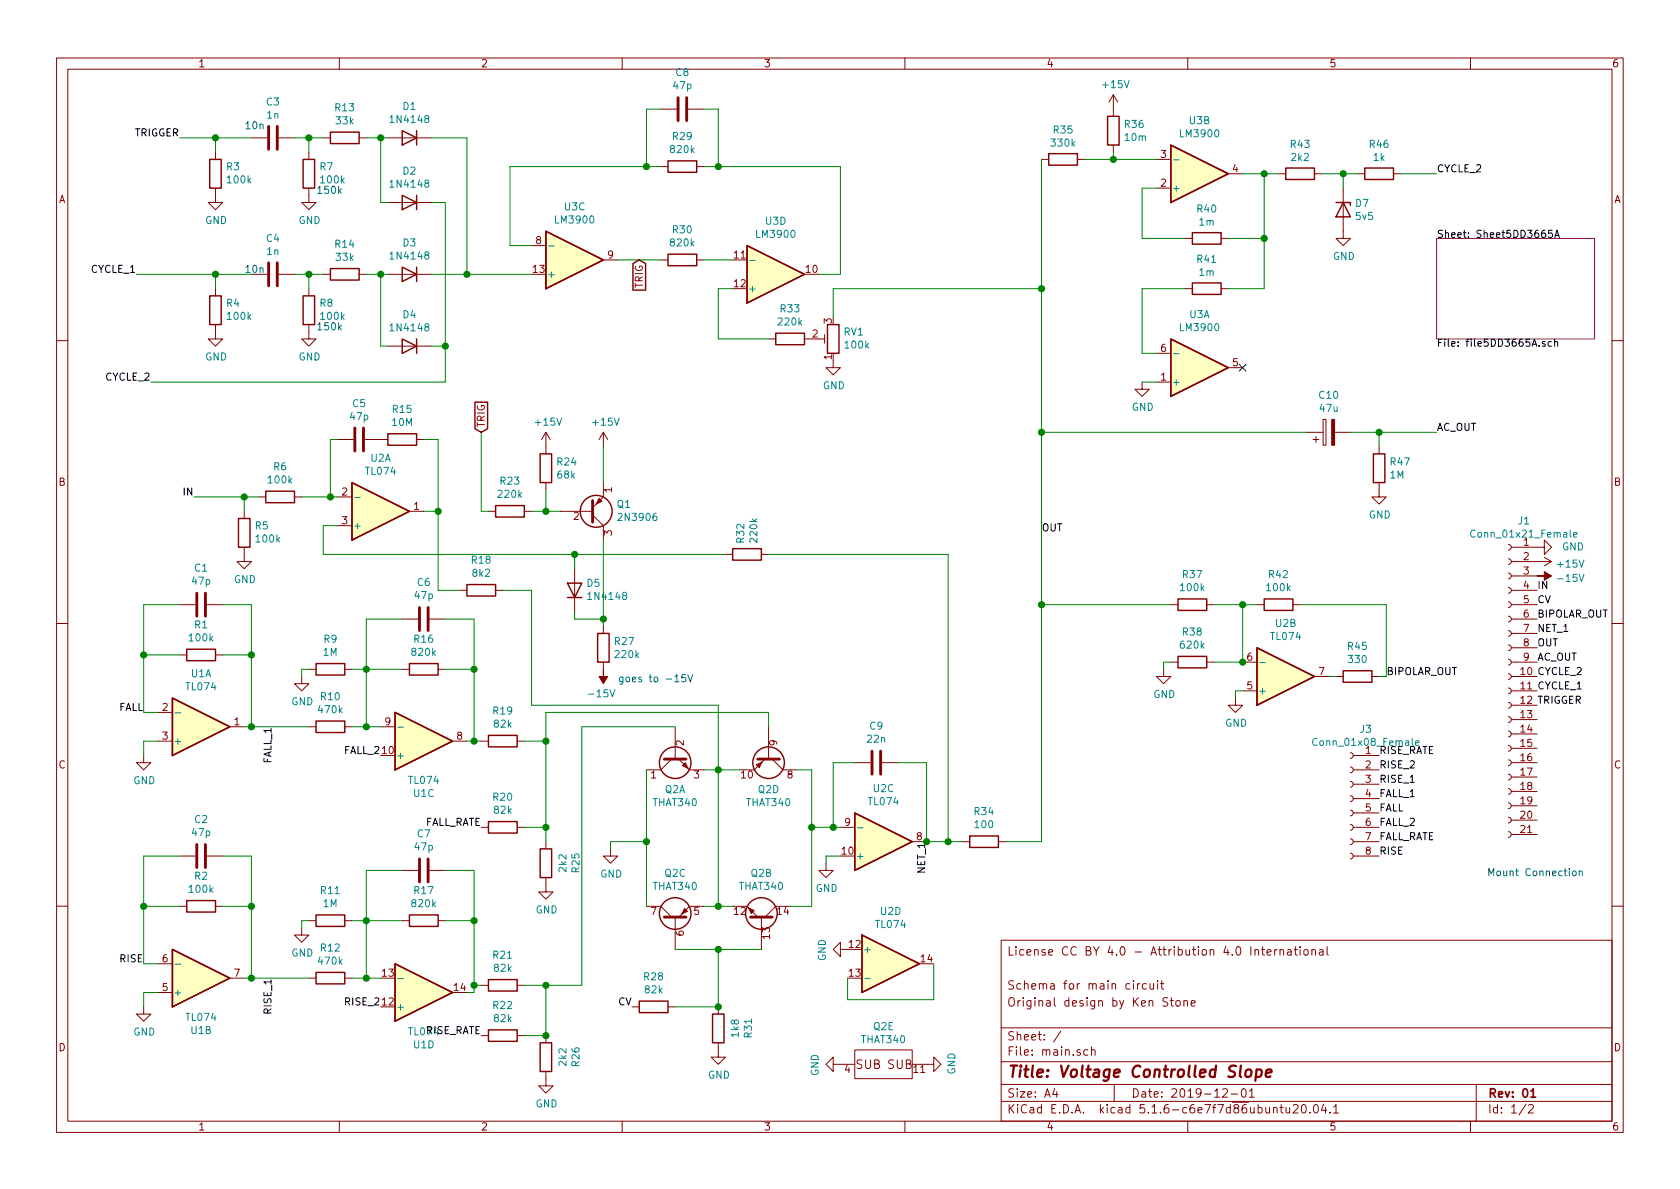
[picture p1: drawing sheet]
<svg xmlns="http://www.w3.org/2000/svg" width="297mm" height="210mm" viewBox="0 0 297 210" stroke-linecap="round" stroke-linejoin="round" font-family="sans-serif">
<g fill="none" stroke="#840000" stroke-width=".18">
<path d="M10 10.3h277v189.9h-277zM12 12.2h273v186.1h-273zM60 10.3v1.9M110 10.3v1.9M116.8 19.3h2.8M121.7 19.3h2.8M160 10.3v1.9M196.8 16.8l-.7 1.2M196.8 16.8v3.8M196.8 16.8l.8 1.2M210 10.3v1.9M260 10.3v1.9"/>
<path d="M38.1 33.3v2.5h1.3l-1.3 1.3-1.3-1.3h1.3M38.1 26.9v1.3M44.4 24.4h2.8M49.3 24.4h2.8M54.6 33.3v2.5h1.3l-1.3 1.3-1.3-1.3h1.3M54.6 26.9v1.3M57.1 24.4h1.3M63.5 24.4h1.3M68.6 24.4h7.6M68.6 35.8h7.6M116.8 29.5h1.3M123.2 29.5h1.3"/>
<path d="M184.1 28.2h1.3M190.5 28.2h1.3M196.8 25.6v1.3M204.5 28.2h2.5M204.5 33.3h2.5M217.2 30.7h2.5M226.1 30.7h1.2M232.4 30.7h1.3M237.5 33.3v8.9h1.3l-1.3 1.2-1.3-1.2h1.3M240 30.7h1.3M246.4 30.7h1.2M38.1 57.4v2.5h1.3l-1.3 1.3-1.3-1.3h1.3"/>
<path d="M38.1 51v1.3M44.4 48.5h2.8M49.3 48.5h2.8M54.6 57.4v2.5h1.3l-1.3 1.3-1.3-1.3h1.3M54.6 51v1.3M57.1 48.5h1.3M63.5 48.5h1.3M68.6 48.5h7.6M94 43.4h2.5M106.7 46h2.5M116.8 46h1.3M123.2 46h1.3"/>
<path d="M135.9 59.9h1.3M142.2 59.9h1.3M144.8 59.9h1M145.8 59.2v1.5M209.5 42.2h1.3M209.5 51h1.3M215.9 42.2h1.3M215.9 51h1.3M10 60.2h2M59.7 77.7h2.8M64.5 77.7h4.1M68.6 61.2h7.6"/>
<path d="M73.7 77.7h1.2M96.5 76.4v3.9M96.5 76.4l-.7 1.3M96.5 76.4l.8 1.3M106.7 76.4v2.6M106.7 76.4l-.8 1.3M106.7 76.4l.7 1.3M147.3 63.7v1.3h1.3l-1.3 1.3-1.3-1.3h1.3M201.9 67.6v1.2h1.3l-1.3 1.3-1.2-1.3h1.2M204.5 67.6h2.5M204.5 62.5h2.5M217.2 65h2.5"/>
<path d="M231.1 76.4h2.8M232.2 77.7h1M232.7 77.2v1M233.9 74.2h.5v4.5h-.5zM236 76.4h2.8M243.8 79v1.3M285 60.2h2M43.2 96.8v2.5h1.2l-1.2 1.3-1.3-1.3h1.3M43.2 90.4v1.3M45.7 87.9h1.3M52.1 87.9h1.2M59.7 87.9h2.5"/>
<path d="M59.7 93h2.5M72.4 90.4h2.5M86.4 90.4h1.2M92.7 90.4h1.3M96.5 85.3v1.3M99.1 90.4h5.7M104.8 91.1l1.9 1.9v2.5M106.7 85.3v2.6l-1.9 1.9M128.3 98h1.2M134.6 98h1.3M243.8 85.3v2.6h1.3l-1.3 1.2-1.2-1.2h1.2M266.7 98.8l.3 .1 .2 .3-.1 .4-.4 .2"/>
<path d="M266.7 96.3l.3 .1 .2 .3-.1 .4-.4 .2M267.2 96.8h5.8v-1.3l1.3 1.3-1.3 1.2v-1.2M267.2 99.3h7.1M273 98.5l1.3 .8M274.3 99.3l-1.3 .8M10 110.3h2M31.7 115.8h1.3M31.7 106.9h2.8M36.6 106.9h2.8M38.1 115.8h1.3M53.3 119.6v1.3h1.3l-1.3 1.3-1.2-1.3h1.2M54.6 118.4h1.3"/>
<path d="M61 118.4h1.2M71.1 118.4h1.3M71.1 109.5h2.8M75.9 109.5h2.8M77.5 118.4h1.2M81.3 104.4h1.2M87.6 104.4h1.3M101.6 100.6v7.6M106.7 110.7v1.3M106.7 117.1v1.3M205.7 118.4v1.2h1.3l-1.3 1.3-1.2-1.3h1.2M207 106.9h1.3"/>
<path d="M207 117.1h1.3M213.4 106.9h1.2M213.4 117.1h1.2M219.7 117.1h2.5M222.2 106.9h1.3M228.6 106.9h1.3M232.4 119.6h2.5M236.2 119.6h1.3M242.6 119.6h1.2M266.7 119.1l.3 .1 .2 .3-.1 .5-.4 .1M266.7 116.6l.3 .1 .2 .3-.1 .4-.4 .2M266.7 114l.3 .2 .2 .2-.1 .5-.4 .2"/>
<path d="M266.7 111.5l.3 .1 .2 .3-.1 .4-.4 .2M266.7 109l.3 .1 .2 .3-.1 .4-.4 .2M266.7 106.4l.3 .1 .2 .3-.1 .5-.4 .1M266.7 103.9l.3 .1 .2 .3-.1 .4-.4 .2M266.7 101.3l.3 .2 .2 .2-.1 .5-.4 .2M267.2 106.9h4.6M267.2 109.5h4.6M267.2 104.4h4.6M267.2 117.1h4.6M267.2 119.6h4.6M267.2 114.5h4.6M267.2 112h4.6"/>
<path d="M267.2 101.8h4.6M285 110.3h2M25.4 133.6v1.3h1.3l-1.3 1.2-1.3-1.2h1.3M27.9 126h2.6M27.9 131.1h2.6M40.6 128.5h2.6M54.6 128.5h1.3M61 128.5h1.2M67.3 128.5h2.5M80 131.1h2.5M85.1 131.1h1.3M91.4 131.1h1.3"/>
<path d="M118.7 134.2l-1.9 1.9h-2.5M119.4 128.5v5.7M120 134.2l1.9 1.9h2.6M135.3 134.2l-2 1.9M135.9 128.5v5.7M136.5 134.2l1.9 1.9h2.6M151.1 134.9h2.8M156 134.9h2.7M218.4 123.4v1.3h1.3l-1.3 1.3-1.2-1.3h1.2M219.7 122.2h2.5M238.8 138.2l.3 .1 .2 .3-.2 .4-.3 .2M238.8 135.6l.3 .2 .2 .2-.2 .5-.3 .1"/>
<path d="M238.8 133.1l.3 .1 .2 .3-.2 .4-.3 .2M239.3 138.7h4.5M239.3 136.1h4.5M239.3 133.6h4.5M266.7 139.4l.3 .2 .2 .2-.1 .5-.4 .2M266.7 136.9l.3 .1 .2 .3-.1 .4-.4 .2M266.7 134.4l.3 .1 .2 .3-.1 .4-.4 .2M266.7 131.8l.3 .1 .2 .3-.1 .5-.4 .1M266.7 129.3l.3 .1 .2 .3-.1 .4-.4 .2M266.7 126.7l.3 .2 .2 .2-.1 .5-.4 .2M266.7 124.2l.3 .1 .2 .3-.1 .4-.4 .2M266.7 121.7l.3 .1 .2 .3-.1 .4-.4 .2"/>
<path d="M267.2 134.9h4.6M267.2 122.2h4.6M267.2 139.9h4.6M267.2 137.4h4.6M267.2 132.3h4.6M267.2 129.8h4.6M267.2 127.2h4.6M267.2 124.7h4.6M31.7 151.4h2.8M36.6 151.4h2.8M71.1 153.9h2.8M75.9 153.9h2.8"/>
<path d="M85.1 146.3h1.3M91.4 146.3h1.3M96.5 155.2v2.5h1.3l-1.3 1.3-1.3-1.3h1.3M96.5 148.8v1.3M107.9 150.1v1.3h1.3l-1.3 1.2-1.2-1.2h1.2M146 152.6v1.3h1.3l-1.3 1.3-1.2-1.3h1.2M148.6 146.3h2.5M161.3 148.8h2.5M170.2 148.8h1.2M176.5 148.8h1.3M238.8 150.9l.3 .1 .2 .3-.2 .4-.3 .2M238.8 148.3l.3 .2 .2 .2-.2 .5-.3 .1"/>
<path d="M238.8 145.8l.3 .1 .2 .3-.2 .4-.3 .2M238.8 143.3l.3 .1 .2 .3-.2 .4-.3 .2M238.8 140.7l.3 .1 .2 .3-.2 .4-.3 .2M239.3 151.4h4.5M239.3 148.8h4.5M239.3 146.3h4.5M239.3 143.8h4.5M239.3 141.2h4.5M266.7 147.1l.3 .1 .2 .3-.1 .4-.4 .2M266.7 144.5l.3 .1 .2 .3-.1 .5-.4 .1M266.7 142l.3 .1 .2 .3-.1 .4-.4 .2M267.2 147.6h4.6"/>
<path d="M267.2 145h4.6M267.2 142.5h4.6M10 160.2h2M25.4 178v1.3h1.3l-1.3 1.3-1.3-1.3h1.3M27.9 175.5h2.6M27.9 170.4h2.6M31.7 160.3h1.3M38.1 160.3h1.3M40.6 173h2.6M53.3 164.1v1.2h1.3l-1.3 1.3-1.2-1.3h1.2M54.6 173h1.3M54.6 162.8h1.3"/>
<path d="M61 173h1.2M61 162.8h1.2M71.1 162.8h1.3M77.5 162.8h1.2M85.1 174.2h1.3M91.4 174.2h1.3M111.8 178h1.2M114.3 160.3h2.5l1.9 1.9M118.1 178h1.3M119.4 162.2v5.7M124.5 160.3h-2.6l-1.9 1.9M127 178v1.3"/>
<path d="M132.1 160.3l1.9 1.9M134.6 162.2v5.7M137.2 160.3l-1.9 1.9M148.6 167.9v-1.3l-1.3 1.3 1.3 1.3v-1.3h1.3M177 166.3h108v32h-108zM201.1 173.9v1M201.5 173.9l-.4 .3M202.7 174l-.4-.1-.3 .3 .1 .6h.6M203.3 173.9v.8a.37 .37 0 0 0 .7 .1M204 173.9v1M204.7 173.4v.2M204.7 173.9v1"/>
<path d="M205.2 173.9h.6M205.4 173.4v1.3l.4 .2M206.5 176.5l-.6-.1-.3 .3 .1 .3 .7 .4v.4l-.2 .1-.6-.1M206.9 176.9h.6M207.1 176.4v1.3l.4 .2M208 177.1l.2-.2 .4 .2v.7l-.2 .1-.4-.1zM209.3 177.1l.2-.2 .4 .1 .1 .9M209.3 176.9v1M210.6 177.4l.7-.1v-.3l-.5-.1-.2 .2 .1 .7h.6M223 167.9h.6M223.2 167.4v1.3l.4 .2M224 168.4l.7-.1v-.3l-.5-.1-.2 .2 .1 .7h.6"/>
<path d="M225.4 167.9v1M225.8 167.9l-.4 .3M226.3 168l.2-.1 .4 .1v.9M226.3 167.9v1M227.7 168h.5l.1 .9M228.3 168.3h-.5l-.2 .2 .2 .4 .5-.1M228.8 167.9h.6M229 167.4v1.3l.4 .2M229.9 167.4v.2M229.9 167.9v1M230.6 168l.2-.1 .4 .1v.8l-.2 .1-.4-.1zM232 168l.2-.1 .3 .1 .1 .9"/>
<path d="M232 167.9v1M233.3 168h.6v.9M233.9 168.3h-.4l-.3 .2 .3 .4 .4-.1M234.6 167.4v1.3l.3 .2M285 160.2h2M60 198.3v1.9M85.1 183.1h1.3M91.4 183.1h1.3M96.5 189.5v2.5h1.3l-1.3 1.3-1.3-1.3h1.3M96.5 183.1v1.3M110 198.3v1.9M127 184.4v2.5h1.3l-1.3 1.3-1.3-1.3h1.3"/>
<path d="M147.3 188.2v-1.3l-1.3 1.3 1.3 1.3v-1.3h3.8M151.1 185.7h10.2v5h-10.2zM160 198.3v1.9M163.8 188.2h1.3v-1.3l1.3 1.3-1.3 1.3v-1.3M177 194.8h108M177 191.8h108M177 187.8h108M177 181.8h108M186.5 192.5l-.4 1h1M186.8 193v1M187.6 182.3l-1.3 2M192.3 185.7l-.4-.1-.3 .3 .1 .6 .2 .1 .4-.1"/>
<path d="M193 185.7l.2-.1 .3 .1 .1 .9M193 185.1v1.5M197 191.8v3M210 198.3v1.9M216.2 192.7l.2-.2h.4l.2 .5-.9 1h.9M217.7 193.5h1.1M219.6 192.7l.4-.2a.94 .94 0 0 1 0 1.5 .82 .82 0 0 1-.4-1.3zM220.9 193l.4-.5v1.5M220.9 194h.9M225.2 196l.2-.2 .3 .1 .1 .9M226.3 195.8h.6M226.5 195.3v1.3l.4 .2"/>
<path d="M227.4 195.8l.1 .9 .3 .1 .2-.1M228 195.8v1M228.7 195.5l.2-.2h.3l.3 .5-.9 1h.9M230.2 195.5l.4-.2a.94 .94 0 0 1 0 1.5l-.5-.3v-.6zM231.6 196.7v.1M232.4 195.4l.2-.1a.8 .8 0 0 1 .5 .8 .8 .8 0 0 1-.5 .7 1 1 0 0 1-.2-1.4zM234 195.2l-.3 1.1h.9M234.4 195.8v1M235.2 196.7v.1M235.8 195.8l.4-.5v1.5M235.8 196.8h.9M260 198.3v1.9"/>
<path d="M261 191.8v6.5M269.8 195.2l-1.2 2M270.3 195.5l.2-.2h.3l.3 .5-.9 1h.9"/>
</g>
<path d="M270.7 193l.4-.5v1.5M270.7 194h.8" fill="none" stroke="#840000" stroke-width=".3"/>
<path d="M220.3 189.3a.53 .53 0 0 1 .6-.2 .53 .53 0 0 1 .4 .4l-.1 .6a.54 .54 0 0 1-.5 .4 .54 .54 0 0 1-.5-.4zM222.2 189.2a.68 .68 0 0 1 .8 .1v.8a.66 .66 0 0 1-1 .2M222.2 189.1l-.3 2M223.8 189.8l1-.2v-.4l-.6-.1-.3 .3v.9l.1 .1 .6-.1" fill="none" stroke="#840000" stroke-width=".41"/>
<path d="M254 42.2h27.9v17.7h-27.9z" fill="none" stroke="#840084" stroke-width=".18"/>
<path d="M274.4 40.7h-.6v.6l.2-.1 .4 .1v.6l-.1 .1-.5-.1M274.9 42l.4-1.3 .4 1.3M274.9 60v1.2M275 41.6h.6M273.2 60.4h-.3l-.2 .2v.2l.5 .1v.3h-.5M274.3 60.4h-.3l-.3 .2 .1 .6h.5M274.9 60.5l.2-.1h.3v.8" fill="none" stroke="#000" stroke-width=".18"/>
<g fill="none" stroke="#840000" stroke-width=".51">
<path d="M119.9 17.3v4M121.4 17.3v4M47.5 22.3v4.1M49 22.3v4.1M47.5 46.5v4M49 46.5v4M62.7 75.7v4.1M64.3 75.7v4.1M104.8 88.5v3.8M34.8 104.9v4.1M36.3 104.9v4.1M74.2 107.4v4.1"/>
<path d="M75.7 107.4v4.1M117.5 134.2h3.8M134 134.2h3.8M154.2 132.8v4.1M155.7 132.8v4.1M34.8 149.3v4.1M36.3 149.3v4.1M74.2 151.9v4.1M75.7 151.9v4.1M117.5 162.2h3.8M132.7 162.2h3.8"/>
</g>
<g fill="none" stroke="#840000" stroke-width=".25">
<path d="M37.1 28.2h2v5.1h-2zM53.6 28.2h2v5.1h-2zM58.4 23.4h5.1v2h-5.1zM71.1 23.1l2.6 1.3-2.6 1.2zM71.1 34.5l2.6 1.3-2.6 1.3zM73.7 23.1v2.5M73.7 34.5v2.6M118.1 28.4h5.1v2.1h-5.1zM185.4 27.2h5.1v2h-5.1zM195.8 20.6h2.1v5h-2.1zM207 25.6l10.2 5.1-10.2 5.1zM227.3 29.7h5.1v2h-5.1z"/>
<path d="M236.2 35.8h2.6v.5M237.5 35.8l1.3 2.5h-2.6zM241.3 29.7h5.1v2h-5.1zM37.1 52.3h2v5.1h-2zM53.6 52.3h2v5.1h-2zM58.4 47.5h5.1v2h-5.1zM71.1 47.2l2.6 1.3-2.6 1.3zM71.1 59.9l2.6 1.3-2.6 1.3zM73.7 47.2v2.6M73.7 59.9v2.6M96.5 40.9l10.2 5.1-10.2 5zM111.9 46.6l1.1-.6 1.1 .6v4.7h-2.2z"/>
<path d="M118.1 45h5.1v2h-5.1zM132.1 43.4l10.1 5.1-10.1 5.1zM137.2 58.9h5v2.1h-5zM146.3 57.4h2v5.1h-2zM207 59.9l10.2 5.1-10.2 5.1zM210.8 41.1h5.1v2.1h-5.1zM210.8 50h5.1v2.1h-5.1zM68.6 76.7h5.1v2h-5.1zM84 71.1h2.2v4.7l-1.1 .6-1.1-.6zM42.2 91.7h2v5.1h-2zM47 86.9h5.1v2h-5.1zM62.2 85.3l10.2 5.1-10.2 5.1z"/>
<path d="M87.6 89.4h5.1v2h-5.1zM95.5 80.3h2v5h-2zM129.5 97h5.1v2.1h-5.1zM242.8 80.3h2.1v5h-2.1zM33 114.8h5.1v2h-5.1zM55.9 117.3h5.1v2.1h-5.1zM72.4 117.3h5.1v2.1h-5.1zM82.5 103.4h5.1v2h-5.1zM100.3 103.1h2.6l-1.3 2.6zM100.3 105.7h2.6M105.7 112h2v5.1h-2zM208.3 105.9h5.1v2h-5.1z"/>
<path d="M208.3 116.1h5.1v2h-5.1zM222.2 114.5l10.2 5.1-10.2 5.1zM223.5 105.9h5.1v2h-5.1zM237.5 118.6h5.1v2h-5.1zM30.5 123.4l10.1 5.1-10.1 5.1zM55.9 127.5h5.1v2h-5.1zM69.8 126l10.2 5.1-10.2 5zM86.4 130h5v2.1h-5zM33 159.3h5.1v2h-5.1zM86.4 145.3h5v2h-5zM95.5 150.1h2v5.1h-2zM151.1 143.8l10.2 5-10.2 5.1z"/>
<path d="M171.4 147.8h5.1v2.1h-5.1zM30.5 167.9l10.1 5.1-10.1 5zM55.9 161.8h5.1v2h-5.1zM55.9 172h5.1v2h-5.1zM69.8 170.4l10.2 5.1-10.2 5.1zM72.4 161.8h5.1v2h-5.1zM86.4 173.2h5v2.1h-5zM113 177h5.1v2.1h-5.1zM126 179.3h2v5.1h-2zM152.4 165.3l10.2 5.1-10.2 5.1zM86.4 182.1h5v2h-5zM95.5 184.4h2v5.1h-2z"/>
<circle cx="105.4" cy="90.4" r="2.82"/>
<circle cx="119.4" cy="134.9" r="2.79"/>
<circle cx="135.9" cy="134.9" r="2.79"/>
<circle cx="119.4" cy="161.5" r="2.79"/>
<circle cx="134.6" cy="161.5" r="2.79"/>
</g>
<g fill="#ffffc2" stroke="#ffffc2" stroke-width=".18">
<path d="M30.5 123.4l10.1 5.1-10.1 5.1z"/>
<path d="M30.5 167.9l10.1 5.1-10.1 5z"/>
<path d="M69.8 126l10.2 5.1-10.2 5z"/>
<path d="M69.8 170.4l10.2 5.1-10.2 5.1z"/>
<path d="M62.2 85.3l10.2 5.1-10.2 5.1z"/>
<path d="M151.1 143.8l10.2 5-10.2 5.1z"/>
<path d="M132.1 43.4l10.1 5.1-10.1 5.1z"/>
<path d="M96.5 40.9l10.2 5.1-10.2 5z"/>
<path d="M222.2 114.5l10.2 5.1-10.2 5.1z"/>
<path d="M207 25.6l10.2 5.1-10.2 5.1z"/>
<path d="M207 59.9l10.2 5.1-10.2 5.1z"/>
<path d="M152.4 165.3l10.2 5.1-10.2 5.1z"/>
</g>
<g fill="none" stroke="#008484" stroke-width=".18">
<path d="M207.5 28.3h1M97 43.5h1M132.6 46h1M207.5 62.6h1M62.7 88h1M260.8 93.8a.6 .6 0 0 0-.8 .5 .6 .6 0 0 0 .6 .7l.2-.1M278.2 94.6l.6-.1v-.3h-.4l-.2 .1 .1 .6h.5M222.7 117.2h1M31 126.1h1M70.3 128.6h1M232.9 130.7a.6 .6 0 0 0-.9 .4 .6 .6 0 0 0 .6 .7l.3-.1M250.3 131.4l.6-.1-.1-.3h-.3l-.2 .2v.6h.5"/>
<path d="M151.6 146.4h1M31 170.5h1M70.3 173h1M152.9 173h1"/>
</g>
<g fill="#840000" stroke="#840000" stroke-width=".18">
<path d="M271.8 101.8h1.2v-.7l1.3 .7-1.3 .8v-.8z"/>
<path d="M105.9 88.1l.5 .5-1 .5z"/>
<path d="M120.6 135.4l.6-.5 .5 1z"/>
<path d="M132.3 160.5l1 .5-.5 .5z"/>
<path d="M121 160.6l.5 .6-1 .5z"/>
<path d="M133.7 135.2l1-.5-.5 1.1z"/>
<path d="M235.5 74.2h.5v4.5h-.5z"/>
<path d="M106.7 118.4v1.2h.7l-.7 1.3-.8-1.3h.8z"/>
</g>
<g fill="none" stroke="#008400" stroke-width=".18">
<path d="M116.8 19.3h-2.5v10.2M124.5 19.3h2.5v10.2M31.7 24.4h12.7M38.1 24.4v2.5M52.1 24.4h5M54.6 24.4v2.5M64.8 24.4h3.8M67.3 24.4v11.4h1.3M76.2 24.4h6.3v24.1M76.2 35.8h2.5v31.8h-52M116.8 29.5h-26.6v13.9h3.8M124.5 29.5h24.1v19h-3.8"/>
<path d="M184.1 28.2v120.6h-6.3M191.8 28.2h12.7M196.8 26.9v1.3M204.5 33.3h-2.6v8.9h7.6M219.7 30.7h6.4M223.5 30.7v20.3h-6.3M233.7 30.7h6.3M237.5 30.7v2.6M247.6 30.7h6.4M24.1 48.5h20.3M38.1 48.5v2.5M52.1 48.5h5"/>
<path d="M54.6 48.5v2.5M64.8 48.5h3.8M67.3 48.5v12.7h1.3M76.2 48.5h17.8M109.2 46h7.6M124.5 46h5M129.5 51h-2.5v8.9h8.9M184.1 51h-36.8v5.1M209.5 51h-7.6v11.5h2.6M217.2 42.2h6.3M59.7 77.7h-1.3v10.2M74.9 77.7h2.6v26.7h3.8"/>
<path d="M76.2 61.2h2.5M85.1 76.4v14h1.3M106.7 79v6.3M184.1 76.4h47M201.9 67.6h2.6M238.8 76.4h15.2M243.8 76.4v2.6M34.3 87.9h11.4M43.2 87.9v2.5M53.3 87.9h6.4M59.7 93h-2.6v5h71.2M74.9 90.4h2.6"/>
<path d="M94 90.4h5.1M96.5 86.6v3.8M101.6 98v2.6M106.7 95.5v15.2M135.9 98h31.7v50.8M25.4 115.8h6.3M31.7 106.9h-6.3v19.1h2.5M39.4 106.9h5v21.6M39.4 115.8h5M54.6 118.4h-1.3v1.2M62.2 118.4h8.9M71.1 109.5h-6.3v19"/>
<path d="M78.7 109.5h5.1v21.6M78.7 118.4h5.1M88.9 104.4h5.1v20.3h33v35.6M101.6 108.2v1.3h5.1M184.1 106.9h22.9M207 117.1h-1.3v1.3M214.6 106.9h7.6M219.7 106.9v10.2h-5.1M229.9 106.9h15.2v12.7h-1.3M234.9 119.6h1.3M27.9 131.1h-2.5v2.5M43.2 128.5h11.4"/>
<path d="M62.2 128.5h5.1M82.5 131.1h2.6M92.7 131.1h3.8M114.3 136.1v24.2M119.4 128.5h-16.5v45.7h-10.2M124.5 136.1h6.3M135.9 128.5v-2.5h-39.4v22.8M141 136.1h2.5v24.2h-3.8M151.1 134.9h-3.8v11.4M158.7 134.9h5.1v13.9h6.4M219.7 122.2h-1.3v1.2M31.7 151.4h-6.3v19h2.5"/>
<path d="M39.4 151.4h5v21.6M71.1 153.9h-6.3v19.1M78.7 153.9h5.1v21.6h-1.3M92.7 146.3h3.8M114.3 148.8h-6.4v1.3M143.5 146.3h5.1M148.6 151.4h-2.6v1.2M25.4 160.3h6.3M27.9 175.5h-2.5v2.5M39.4 160.3h5M43.2 173h11.4M54.6 162.8h-1.3v1.3"/>
<path d="M62.2 173h5.1M62.2 162.8h8.9M78.7 162.8h5.1M83.8 174.2h1.3M96.5 174.2v8.9h-3.8M119.4 167.9h15.2M124.5 160.3h5M127 167.9v10.1h-7.6M165.1 170.4v6.4h-15.2v-3.8"/>
</g>
<path d="M60 33.7l.4 .5M60.4 33.4l-.5 .5M60 57.9l.4 .4M60.4 57.5l-.5 .5M121.2 119.3h-.6l-.1 .6 .2-.1 .5 .1v.5l-.2 .2-.5-.2M121.6 119.3l.4 1.3 .5-1.3M119.3 120.6h.7M278.1 154.1l.3-.1 .3 .2-.1 .6-.3 .1-.3-.3zM279.2 154.1l.2-.1 .3 .1 .1 .8M279.2 154v.9" fill="none" stroke="#0000c2" stroke-width=".18"/>
<g fill="#008400" stroke="#008400" stroke-width=".25">
<circle cx="237.5" cy="30.7" r=".51"/>
<circle cx="219.7" cy="106.9" r=".51"/>
<circle cx="243.8" cy="76.4" r=".51"/>
<circle cx="184.2" cy="106.9" r=".51"/>
<circle cx="219.7" cy="117.1" r=".51"/>
<circle cx="163.8" cy="148.8" r=".51"/>
<circle cx="44.5" cy="128.5" r=".51"/>
<circle cx="127" cy="178" r=".51"/>
<circle cx="64.8" cy="118.4" r=".51"/>
<circle cx="83.8" cy="118.4" r=".51"/>
<circle cx="167.6" cy="148.8" r=".51"/>
<circle cx="25.4" cy="160.3" r=".51"/>
<circle cx="44.5" cy="160.3" r=".51"/>
<circle cx="101.6" cy="98" r=".51"/>
<circle cx="83.8" cy="162.8" r=".51"/>
<circle cx="147.3" cy="146.3" r=".51"/>
<circle cx="143.5" cy="146.3" r=".51"/>
<circle cx="64.8" cy="128.5" r=".51"/>
<circle cx="127" cy="167.9" r=".51"/>
<circle cx="83.8" cy="131.1" r=".51"/>
<circle cx="127" cy="160.3" r=".51"/>
<circle cx="127" cy="136.1" r=".51"/>
<circle cx="77.5" cy="90.4" r=".51"/>
<circle cx="64.8" cy="162.8" r=".51"/>
<circle cx="114.3" cy="148.8" r=".51"/>
<circle cx="64.8" cy="173" r=".51"/>
<circle cx="96.5" cy="146.3" r=".51"/>
<circle cx="96.5" cy="131.1" r=".51"/>
<circle cx="96.5" cy="174.2" r=".51"/>
<circle cx="83.8" cy="174.2" r=".51"/>
<circle cx="67.3" cy="24.4" r=".51"/>
<circle cx="184.2" cy="51" r=".51"/>
<circle cx="44.5" cy="173" r=".51"/>
<circle cx="38.1" cy="24.4" r=".51"/>
<circle cx="223.5" cy="42.2" r=".51"/>
<circle cx="54.6" cy="24.4" r=".51"/>
<circle cx="196.9" cy="28.2" r=".51"/>
<circle cx="38.1" cy="48.5" r=".51"/>
<circle cx="223.5" cy="30.7" r=".51"/>
<circle cx="184.2" cy="76.4" r=".51"/>
<circle cx="54.6" cy="48.5" r=".51"/>
<circle cx="96.5" cy="183.1" r=".51"/>
<circle cx="43.2" cy="87.9" r=".51"/>
<circle cx="67.3" cy="48.5" r=".51"/>
<circle cx="82.6" cy="48.5" r=".51"/>
<circle cx="58.4" cy="87.9" r=".51"/>
<circle cx="78.7" cy="61.2" r=".51"/>
<circle cx="96.5" cy="90.4" r=".51"/>
<circle cx="106.7" cy="109.5" r=".51"/>
<circle cx="114.3" cy="29.5" r=".51"/>
<circle cx="127" cy="29.5" r=".51"/>
<circle cx="25.4" cy="115.8" r=".51"/>
<circle cx="44.5" cy="115.8" r=".51"/>
</g>
<path d="M219.1 64.4l1.2 1.2M220.3 64.4l-1.2 1.2" fill="none" stroke="#000084" stroke-width=".18"/>
<text font-size="2.8" fill="#840000" x="178" y="190.5">Title: Voltage Controlled Slope</text>
<g font-size="2.1" fill="#840000">
<text x="178" y="169">License CC BY 4.0 - Attribution 4.0 International</text>
<text x="178" y="178">Original design by Ken Stone</text>
<text x="178" y="175">Schema for main circuit</text>
<text x="178" y="184">Sheet: /</text>
<text x="151.3" y="189">SUB SUB</text>
<text x="178" y="186.7">File: main.sch</text>
<text x="178" y="196.9">KiCad E.D.A. kicad 5.1.6-c6e7f7d86ubuntu20.04.1</text>
<text x="178" y="194.1">Size: A4</text>
<text x="200" y="194.1">Date: 2019-12-01</text>
<text x="263" y="194.1">Rev: 01</text>
<text x="263" y="196.9">Id: 1/2</text>
</g>
<g font-size="1.8" fill="#840000">
<text x="35" y="11.9">1</text>
<text x="85" y="11.9">2</text>
<text x="135" y="11.9">3</text>
<text x="185" y="11.9">4</text>
<text x="235" y="11.9">5</text>
<text x="285" y="11.9">6</text>
<text x="205.3" y="27.9">3</text>
<text x="10.4" y="35.9">A</text>
<text x="205.3" y="33">2</text>
<text x="218" y="30.5">4</text>
<text x="285.4" y="35.9">A</text>
<text x="94.8" y="43.2">8</text>
<text x="107.5" y="45.7">9</text>
<text x="129.8" y="45.7">11</text>
<text x="94.3" y="48.3">13</text>
<text x="113.7" y="51" transform="rotate(-90 113.7 51)">TRIG</text>
<text x="129.8" y="50.8">12</text>
<text x="142.5" y="48.3">10</text>
<text x="143.7" y="59.7">2</text>
<text x="147.1" y="57.2" transform="rotate(-90 147.1 57.2)">3</text>
<text x="147.1" y="63.6" transform="rotate(-90 147.1 63.6)">1</text>
<text x="205.3" y="62.2">6</text>
<text x="218" y="64.8">5</text>
<text x="205.3" y="67.3">1</text>
<text x="85.7" y="75.7" transform="rotate(-90 85.7 75.7)">TRIG</text>
<text x="10.4" y="85.9">B</text>
<text x="60.5" y="87.6">2</text>
<text x="108.2" y="87.1" transform="rotate(-90 108.2 87.1)">1</text>
<text x="285.4" y="85.9">B</text>
<text x="60.5" y="92.7">3</text>
<text x="73.2" y="90.2">1</text>
<text x="101.4" y="91.9">2</text>
<text x="108.2" y="94.7" transform="rotate(-90 108.2 94.7)">3</text>
<text x="269.4" y="96.5">1</text>
<text x="269.4" y="99.1">2</text>
<text x="269.4" y="101.6">3</text>
<text x="269.4" y="104.1">4</text>
<text x="269.4" y="106.7">5</text>
<text x="269.4" y="109.2">6</text>
<text x="269.4" y="111.8">7</text>
<text x="220.5" y="116.8">6</text>
<text x="233.2" y="119.4">7</text>
<text x="269.4" y="114.3">8</text>
<text x="269.4" y="116.8">9</text>
<text x="28.7" y="125.7">2</text>
<text x="220.5" y="121.9">5</text>
<text x="28.7" y="130.8">3</text>
<text x="41.4" y="128.3">1</text>
<text x="68.1" y="128.3">9</text>
<text x="80.8" y="130.8">8</text>
<text x="120.9" y="131.8" transform="rotate(-90 120.9 131.8)">2</text>
<text x="137.4" y="131.8" transform="rotate(-90 137.4 131.8)">9</text>
<text x="268.9" y="127">13</text>
<text x="268.9" y="129.5">14</text>
<text x="10.4" y="135.9">C</text>
<text x="67.6" y="133.3">10</text>
<text x="115.1" y="137.7">1</text>
<text x="122.7" y="137.7">3</text>
<text x="131.1" y="137.7">10</text>
<text x="139.2" y="137.7">8</text>
<text x="241.5" y="133.3">1</text>
<text x="241.5" y="135.9">2</text>
<text x="268.9" y="132.1">15</text>
<text x="268.9" y="134.6">16</text>
<text x="268.9" y="137.2">17</text>
<text x="285.4" y="135.9">C</text>
<text x="241.5" y="138.4">3</text>
<text x="241.5" y="141">4</text>
<text x="241.5" y="143.5">5</text>
<text x="268.9" y="139.7">18</text>
<text x="268.9" y="142.2">19</text>
<text x="149.4" y="146">9</text>
<text x="162.1" y="148.6">8</text>
<text x="241.5" y="146">6</text>
<text x="241.5" y="148.6">7</text>
<text x="268.9" y="144.8">20</text>
<text x="268.9" y="147.3">21</text>
<text x="148.9" y="151.1">10</text>
<text x="241.5" y="151.1">8</text>
<text x="115.1" y="161.8">7</text>
<text x="122.7" y="161.8">5</text>
<text x="129.8" y="161.8">12</text>
<text x="137.5" y="161.8">14</text>
<text x="120.9" y="165.5" transform="rotate(-90 120.9 165.5)">6</text>
<text x="136.1" y="166" transform="rotate(-90 136.1 166)">13</text>
<text x="150.2" y="167.6">12</text>
<text x="28.7" y="170.2">6</text>
<text x="41.4" y="172.7">7</text>
<text x="67.6" y="172.7">13</text>
<text x="150.2" y="172.7">13</text>
<text x="162.9" y="170.2">14</text>
<text x="28.7" y="175.3">5</text>
<text x="67.6" y="177.8">12</text>
<text x="80.3" y="175.3">14</text>
<text x="10.4" y="185.9">D</text>
<text x="285.4" y="185.9">D</text>
<text x="149.4" y="189.7">4</text>
<text x="161.6" y="189.7">11</text>
<text x="35" y="199.9">1</text>
<text x="85" y="199.9">2</text>
<text x="135" y="199.9">3</text>
<text x="185" y="199.9">4</text>
<text x="235" y="199.9">5</text>
<text x="285" y="199.9">6</text>
</g>
<g font-size="1.8" fill="#008484">
<text x="119.1" y="15.8">47p</text>
<text x="119.5" y="13.5">C8</text>
<text x="195.1" y="15.6">+15V</text>
<text x="47.1" y="18.7">C3</text>
<text x="47.2" y="21">1n</text>
<text x="59.3" y="19.7">R13</text>
<text x="59.5" y="22">33k</text>
<text x="69.3" y="21.8">1N4148</text>
<text x="71.3" y="19.5">D1</text>
<text x="186.3" y="23.6">R35</text>
<text x="198.9" y="22.6">R36</text>
<text x="210.3" y="22">U3B</text>
<text x="118.7" y="27.1">820k</text>
<text x="119" y="24.8">R29</text>
<text x="186" y="25.9">330k</text>
<text x="199" y="24.9">10m</text>
<text x="208.9" y="24.3">LM3900</text>
<text x="228.2" y="26.2">R43</text>
<text x="228.4" y="28.5">2k2</text>
<text x="242.2" y="26.2">R46</text>
<text x="242.9" y="28.5">1k</text>
<text x="40.1" y="30.1">R3</text>
<text x="40.3" y="32.4">100k</text>
<text x="56.6" y="30.1">R7</text>
<text x="56.8" y="32.4">100k</text>
<text x="69.3" y="33.2">1N4148</text>
<text x="71.3" y="30.9">D2</text>
<text x="207.1" y="33.9">+</text>
<text x="36.3" y="39.6">GND</text>
<text x="52.8" y="39.6">GND</text>
<text x="98.4" y="39.5">LM3900</text>
<text x="99.8" y="37.2">U3C</text>
<text x="119" y="41.3">R30</text>
<text x="135.4" y="39.7">U3D</text>
<text x="211.7" y="37.6">R40</text>
<text x="212.1" y="39.9">1m</text>
<text x="239.7" y="36.6">D7</text>
<text x="239.8" y="38.9">5v5</text>
<text x="47.1" y="42.8">C4</text>
<text x="47.2" y="45.1">1n</text>
<text x="59.3" y="43.8">R14</text>
<text x="59.5" y="46.1">33k</text>
<text x="69.3" y="45.9">1N4148</text>
<text x="71.3" y="43.6">D3</text>
<text x="118.7" y="43.6">820k</text>
<text x="133.9" y="42.1">LM3900</text>
<text x="211.7" y="46.5">R41</text>
<text x="235.7" y="46">GND</text>
<text x="96.6" y="49.1">+</text>
<text x="132.2" y="51.7">+</text>
<text x="212.1" y="48.8">1m</text>
<text x="40.1" y="54.2">R4</text>
<text x="40.3" y="56.6">100k</text>
<text x="56.6" y="54.2">R8</text>
<text x="56.8" y="56.6">100k</text>
<text x="69.3" y="58.6">1N4148</text>
<text x="71.3" y="56.3">D4</text>
<text x="137.7" y="57.6">220k</text>
<text x="138" y="55.2">R33</text>
<text x="149.3" y="59.3">RV1</text>
<text x="208.9" y="58.6">LM3900</text>
<text x="210.3" y="56.3">U3A</text>
<text x="36.3" y="63.7">GND</text>
<text x="52.8" y="63.7">GND</text>
<text x="149.5" y="61.6">100k</text>
<text x="145.5" y="68.8">GND</text>
<text x="207.1" y="68.2">+</text>
<text x="233.3" y="70.5">C10</text>
<text x="62" y="74.3">47p</text>
<text x="62.4" y="72">C5</text>
<text x="69.4" y="75.3">10M</text>
<text x="69.5" y="73">R15</text>
<text x="94.8" y="75.3">+15V</text>
<text x="105" y="75.3">+15V</text>
<text x="200.1" y="72.6">GND</text>
<text x="233.4" y="72.8">47u</text>
<text x="48.4" y="83.2">R6</text>
<text x="64.8" y="84">TL074</text>
<text x="65.6" y="81.7">U2A</text>
<text x="98.6" y="82.3">R24</text>
<text x="245.9" y="82.3">R47</text>
<text x="47.5" y="85.5">100k</text>
<text x="88.2" y="88">220k</text>
<text x="88.5" y="85.7">R23</text>
<text x="98.6" y="84.6">68k</text>
<text x="109.1" y="89.8">Q1</text>
<text x="245.8" y="84.6">1M</text>
<text x="45.2" y="93.6">R5</text>
<text x="45.4" y="95.9">100k</text>
<text x="62.4" y="93.6">+</text>
<text x="109.6" y="92.1">2N3906</text>
<text x="131.6" y="96" transform="rotate(-90 131.6 96)">R32</text>
<text x="133.9" y="95.8" transform="rotate(-90 133.9 95.8)">220k</text>
<text x="242" y="91.7">GND</text>
<text x="260.7" y="95.1">Conn_01x21_Female</text>
<text x="268.5" y="92.8">J1</text>
<text x="34.4" y="101.1">C1</text>
<text x="83.4" y="99.7">R18</text>
<text x="275.6" y="100.4">+15V</text>
<text x="276.2" y="97.3">GND</text>
<text x="34" y="103.4">47p</text>
<text x="41.4" y="103.1">GND</text>
<text x="73.4" y="105.9">47p</text>
<text x="73.8" y="103.6">C6</text>
<text x="83.6" y="102">8k2</text>
<text x="103.8" y="103.8">D5</text>
<text x="104.3" y="106.1">1N4148</text>
<text x="208.8" y="104.5">100k</text>
<text x="209.2" y="102.2">R37</text>
<text x="224.1" y="104.5">100k</text>
<text x="224.4" y="102.2">R42</text>
<text x="275.8" y="102.9">-15V</text>
<text x="33.6" y="113.4">100k</text>
<text x="34.4" y="111.1">R1</text>
<text x="57.3" y="113.7">R9</text>
<text x="73.3" y="113.7">R16</text>
<text x="209.2" y="112.4">R38</text>
<text x="224.8" y="113.2">TL074</text>
<text x="225.6" y="110.9">U2B</text>
<text x="33.8" y="119.8">U1A</text>
<text x="57.2" y="116">1M</text>
<text x="72.9" y="116">820k</text>
<text x="108.7" y="114.1">R27</text>
<text x="108.9" y="116.4">220k</text>
<text x="208.8" y="114.7">620k</text>
<text x="238.4" y="114.9">R45</text>
<text x="238.5" y="117.2">330</text>
<text x="33" y="122.1">TL074</text>
<text x="51.5" y="124.7">GND</text>
<text x="56.8" y="123.8">R10</text>
<text x="104.4" y="123.3">-15V</text>
<text x="203.9" y="123.4">GND</text>
<text x="222.4" y="122.8">+</text>
<text x="30.6" y="131.7">+</text>
<text x="56.4" y="126.1">470k</text>
<text x="87.2" y="126.4">R19</text>
<text x="87.4" y="128.7">82k</text>
<text x="153.4" y="131.3">22n</text>
<text x="153.8" y="129">C9</text>
<text x="216.6" y="128.5">GND</text>
<text x="232.8" y="131.9">Conn_01x08_Female</text>
<text x="240.5" y="129.6">J3</text>
<text x="70" y="134.2">+</text>
<text x="23.6" y="138.7">GND</text>
<text x="72.4" y="138.6">TL074</text>
<text x="73.2" y="140.9">U1C</text>
<text x="87.2" y="141.6">R20</text>
<text x="87.4" y="143.9">82k</text>
<text x="115.5" y="142.6">THAT340</text>
<text x="117.6" y="140.3">Q2A</text>
<text x="132.1" y="142.6">THAT340</text>
<text x="134.1" y="140.3">Q2D</text>
<text x="153.7" y="142.4">TL074</text>
<text x="154.5" y="140.1">U2C</text>
<text x="34" y="147.8">47p</text>
<text x="34.4" y="145.5">C2</text>
<text x="73.8" y="148.1">C7</text>
<text x="172.3" y="144.1">R34</text>
<text x="172.5" y="146.5">100</text>
<text x="34.4" y="155.6">R2</text>
<text x="73.4" y="150.4">47p</text>
<text x="100.2" y="154.1" transform="rotate(-90 100.2 154.1)">2k2</text>
<text x="102.5" y="154.2" transform="rotate(-90 102.5 154.2)">R25</text>
<text x="106.1" y="155.2">GND</text>
<text x="117.6" y="155.1">Q2C</text>
<text x="132.8" y="155.1">Q2B</text>
<text x="151.3" y="152">+</text>
<text x="33.6" y="157.9">100k</text>
<text x="56.8" y="158.1">R11</text>
<text x="57.2" y="160.4">1M</text>
<text x="72.9" y="160.4">820k</text>
<text x="73.3" y="158.1">R17</text>
<text x="94.7" y="161.5">GND</text>
<text x="115.5" y="157.4">THAT340</text>
<text x="130.8" y="157.4">THAT340</text>
<text x="144.2" y="157.7">GND</text>
<text x="155.7" y="161.8">U2D</text>
<text x="154.9" y="164.1">TL074</text>
<text x="51.5" y="169.2">GND</text>
<text x="56.4" y="170.6">470k</text>
<text x="56.8" y="168.3">R12</text>
<text x="87.2" y="169.5">R21</text>
<text x="87.4" y="171.9">82k</text>
<text x="113.9" y="173.3">R28</text>
<text x="146" y="170" transform="rotate(-90 146 170)">GND</text>
<text x="152.5" y="168.5">+</text>
<text x="30.6" y="176.1">+</text>
<text x="70" y="178.7">+</text>
<text x="87.2" y="178.4">R22</text>
<text x="114.1" y="175.7">82k</text>
<text x="23.6" y="183.1">GND</text>
<text x="33" y="180.5">TL074</text>
<text x="33.8" y="182.8">U1B</text>
<text x="73.2" y="185.4">U1D</text>
<text x="87.4" y="180.7">82k</text>
<text x="130.6" y="183.3" transform="rotate(-90 130.6 183.3)">1k8</text>
<text x="132.9" y="183.5" transform="rotate(-90 132.9 183.5)">R31</text>
<text x="152.4" y="184.5">THAT340</text>
<text x="154.5" y="182.2">Q2E</text>
<text x="100.2" y="188.4" transform="rotate(-90 100.2 188.4)">2k2</text>
<text x="102.5" y="188.5" transform="rotate(-90 102.5 188.5)">R26</text>
<text x="125.2" y="190.7">GND</text>
<text x="144.8" y="190.3" transform="rotate(-90 144.8 190.3)">GND</text>
<text x="168.9" y="190" transform="rotate(-90 168.9 190)">GND</text>
<text x="94.7" y="195.8">GND</text>
</g>
<g font-size="1.8" fill="#0000c2">
<text x="43.2" y="22.9">10n</text>
<text x="55.9" y="34.3">150k</text>
<text x="43.2" y="48.3">10n</text>
<text x="55.9" y="58.4">150k</text>
<text x="109.2" y="120.6">goes to -15V</text>
<text x="262.9" y="154.9">Mount Connection</text>
</g>
<g font-size="1.8">
<text x="23.7" y="24.1">TRIGGER</text>
<text x="254" y="30.5">CYCLE_2</text>
<text x="254" y="42.1">Sheet: Sheet5DD3665A</text>
<text x="16.2" y="48.3">CYCLE_1</text>
<text x="254" y="61.3">File: file5DD3665A.sch</text>
<text x="18.7" y="67.3">CYCLE_2</text>
<text x="254" y="76.2">AC_OUT</text>
<text x="32.5" y="87.6">IN</text>
<text x="184.1" y="94">OUT</text>
<text x="271.8" y="106.7">CV</text>
<text x="271.8" y="104.1">IN</text>
<text x="271.8" y="111.8">NET_1</text>
<text x="271.8" y="109.2">BIPOLAR_OUT</text>
<text x="245.1" y="119.4">BIPOLAR_OUT</text>
<text x="268.9" y="119.4">10 CYCLE_2</text>
<text x="271.8" y="114.3">OUT</text>
<text x="271.8" y="116.8">AC_OUT</text>
<text x="20.9" y="125.7">FALL</text>
<text x="268.9" y="121.9">11 CYCLE_1</text>
<text x="268.9" y="124.5">12 TRIGGER</text>
<text x="48" y="135" transform="rotate(-90 48 135)">FALL_1</text>
<text x="60.8" y="133.3">FALL_2</text>
<text x="243.8" y="133.3">RISE_RATE</text>
<text x="243.8" y="135.9">RISE_2</text>
<text x="243.8" y="143.5">FALL</text>
<text x="243.8" y="138.4">RISE_1</text>
<text x="243.8" y="141">FALL_1</text>
<text x="74.8" y="146">FALL_RATE</text>
<text x="243.8" y="148.6">FALL_RATE</text>
<text x="243.8" y="146">FALL_2</text>
<text x="163.6" y="154.4" transform="rotate(-90 163.6 154.4)">NET_1</text>
<text x="243.8" y="151.1">RISE</text>
<text x="21.3" y="170.2">RISE</text>
<text x="48" y="179.1" transform="rotate(-90 48 179.1)">RISE_1</text>
<text x="61.2" y="177.8">RISE_2</text>
<text x="109.3" y="177.8">CV</text>
<text x="72.4" y="183.1">TL074</text>
<text x="75.2" y="182.9">RISE_RATE</text>
</g>
</svg>
